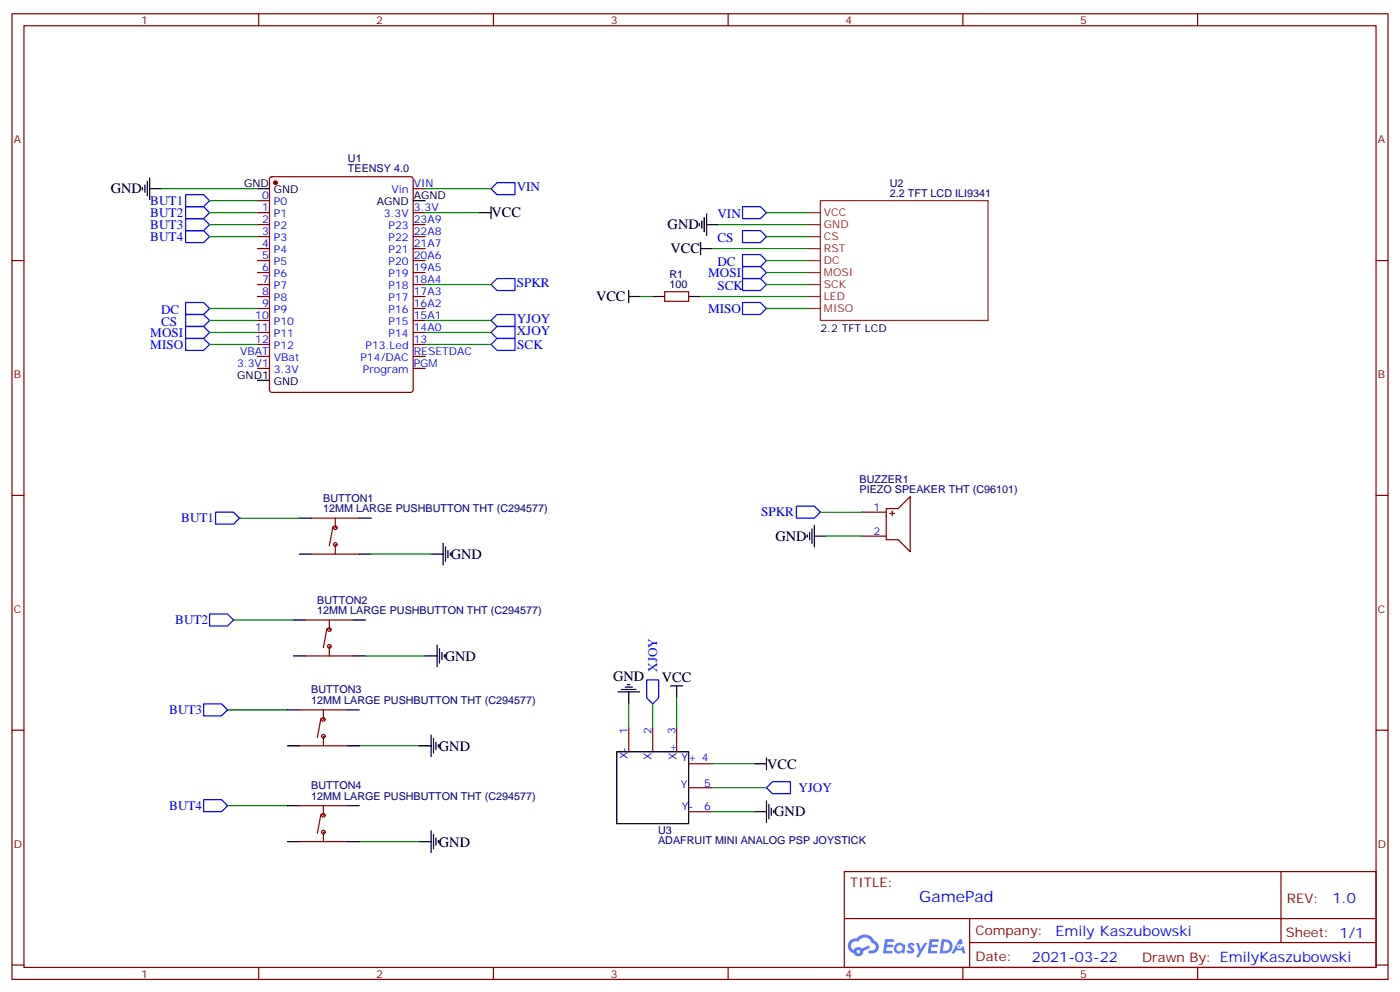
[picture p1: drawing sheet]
<svg xmlns="http://www.w3.org/2000/svg" width="412mm" height="292mm" viewBox="0 0 412 292" stroke-linecap="round" stroke-linejoin="round" font-family="sans-serif">
<g fill="none" stroke="#870000" stroke-width=".35">
<path d="M3.5 4.1h405.4v284.3h-405.4zM7.1 7.6h398.2v277.3h-398.2zM76.2 4.1v3.5M145.3 4.1v3.5M214.5 4.1v3.5M283.6 4.1v3.5M352.8 4.1v3.5M3.5 76.7h3.6M405.3 76.7h3.6M3.5 145.9h3.6M405.3 145.9h3.6M3.5 215h3.6"/>
<path d="M405.3 215h3.6M248.7 256.6h156.6v28.3h-156.6zM377.3 256.7v20.8M248.7 270.5h156.5M285.6 277.5h119.6M285.6 270.5v14.1M3.5 284.2h3.6M76.2 284.9v3.5M145.3 284.9v3.5M214.5 284.9v3.5M283.6 284.9v3.5M352.8 284.9v3.5"/>
<path d="M405.3 284.2h3.6"/>
</g>
<g fill="#5487ff">
<path d="M267.7 277.8a1.22 1.22 0 0 1 1.7 .3l-.4 .6a.47 .47 0 0 0-.3-.4 .47 .47 0 0 0-.5 .1l.1 .3a1.14 1.14 0 0 1 .8 1.7 1.14 1.14 0 0 1-1.9 0l-.2-.2 .5-.5 .7 .4a.29 .29 0 0 0 .3-.2 .29 .29 0 0 0-.2-.4 1.04 1.04 0 0 1-.6-1.7z"/>
<path d="M260.7 276.6h2.4l.3 .2-.2 .5h-1.8l-.1 .9h1.5l.3 .3-.3 .4h-1.6l-.2 1.1 1.7 .1 .2 .3-.2 .3h-2.6z"/>
<path d="M273.8 276.6h2.4l.3 .2-.1 .5h-1.8l-.2 .9h1.6l.3 .3-.4 .4h-1.6l-.1 1.1 1.7 .1 .2 .3-.2 .3h-2.6z"/>
<path d="M282.6 276.6h.7l.3 1.2-.6 .3a.69 .69 0 0 0-1 .3 .69 .69 0 0 0 .4 1 .69 .69 0 0 0 .9-.6l.5-.3 .6 2.2h-.8l-.2-.9h-1.8l-.5 .9h-.8z"/>
<path d="M269.8 277.7h.8l.6 1.8 1.1-1.8h.9l-2.6 4.1h-.8l.9-1.5z"/>
<path d="M277.4 276.6l-.6 4.1h1.3a2.11 2.11 0 0 0 2.5-2.1 2.11 2.11 0 0 0-2.5-2zM278.1 277.3a1.39 1.39 0 0 1 1.7 1.4 1.39 1.39 0 0 1-1.8 1.3h-.3z"/>
<path d="M263.7 278.2a1.54 1.54 0 0 0-.1 2.1 1.54 1.54 0 0 0 2.2 .2l.6 .2 .3-2.3-.2-.2-.4-.1a1.49 1.49 0 0 0-2.4 .1zM264 279.2a.94 .94 0 0 1 1.8 0 .94 .94 0 0 1-1.8 0z"/>
<path d="M250.4 276.9a2.18 2.18 0 0 0 1.1 3.8 1.44 1.44 0 0 0 1.6 .9 1.44 1.44 0 0 0 1.2-1.5l2-1-.5-.7-1.9 .9a1.47 1.47 0 0 0-2.4 .5 1.39 1.39 0 0 1-.7-2 1.39 1.39 0 0 1 2-.4 2.12 2.12 0 0 1 2.2-1.3 2.12 2.12 0 0 1 1.9 1.6 1.14 1.14 0 0 1 1.1 1.5 1.14 1.14 0 0 1-1.7 .7 .43 .43 0 0 0-.5 .3 .43 .43 0 0 0 .4 .5 1.98 1.98 0 0 0 2.5-1.2 1.98 1.98 0 0 0-1.2-2.5 3.1 3.1 0 0 0-5.3-.7l-.9 .1zM252.3 280.2a.55 .55 0 0 1 1.1 0 .55 .55 0 0 1-1.1 0z"/>
<circle cx="282.6" cy="278.7" r=".26"/>
</g>
<g fill="none" stroke="#870000" stroke-width=".35">
<path d="M75.8 59.1h3.6M79.6 52.2l.5-.2h40.9l.7 .5v62.3l-.5 .7h-41.1l-.7-.4v-62.4zM121.7 55.6h3.5M75.8 62.6h3.6M75.8 66.1h3.6M75.8 69.7h3.6M75.8 73.2h3.6M75.8 76.7h3.6M121.7 62.6h3.5M121.7 66.1h3.5M121.7 69.7h3.5M121.7 73.2h3.5"/>
<path d="M121.7 76.7h3.5M75.8 80.3h3.6M75.8 83.8h3.6M75.8 87.3h3.6M75.8 90.8h3.6M75.8 94.4h3.6M75.8 97.9h3.6M121.7 80.3h3.5M121.7 83.8h3.5M121.7 87.3h3.5M121.7 90.8h3.5M121.7 94.4h3.5"/>
<path d="M121.7 97.9h3.5M195.8 85.9h7v2.8h-7zM75.8 101.4h3.6M75.8 105h3.6M75.8 108.5h3.6M121.7 101.4h3.5M121.7 105h3.5M121.7 108.5h3.5M91.7 152.6h14.1M98.1 155l-1.1 5.7M98.8 152.6v2.8M254 150.8h7.1"/>
<path d="M254 157.9h7.1M261.1 149.8h3.5l3.5-3.6v16.3l-3.5-3.6h-3.5zM262.1 151.2h1.4M262.8 150.5v1.4M91.7 163.2h14.1M98.8 160.3v2.9M90 182.6h14.1M90 193.1h14.1M96.3 185l-1.1 5.7M97 182.6v2.8M97 190.3v2.8M88.2 209h14.1"/>
<path d="M88.2 219.6h14.1M94.5 211.5l-1 5.6M95.2 209v2.8M95.2 216.8v2.8M185.2 214.3v7.1M192.3 214.3v7.1M199.3 214.3v7.1M88.2 237.2h14.1M94.5 239.7l-1 5.7M95.2 237.2v2.9M202.8 224.9h7.1M202.8 232h7.1"/>
<path d="M202.8 239h7.1M88.2 247.8h14.1M95.2 245v2.8"/>
<circle cx="98.8" cy="155.4" r=".53"/>
<circle cx="98.8" cy="160.3" r=".53"/>
<circle cx="97" cy="185.4" r=".53"/>
<circle cx="97" cy="190.3" r=".53"/>
<circle cx="95.2" cy="216.8" r=".53"/>
<circle cx="95.2" cy="211.8" r=".53"/>
<circle cx="95.2" cy="240.1" r=".53"/>
<circle cx="95.2" cy="245" r=".53"/>
</g>
<circle cx="81.1" cy="53.8" r=".53" fill="#870000" stroke="#870000" stroke-width=".35"/>
<g fill="none" stroke="#000" stroke-width=".35">
<path d="M42 55.2v.7M42.7 54.5v2.1M43.4 53.4v4.3M44.1 55.6h3.5M44.1 52.4v6.3M75.8 55.6h3.6M121.7 59.1h3.5M141.1 62.6h3.5M144.6 60.9v3.5M206 65.8v.7M206.4 73.2h3.5M206.4 71.4v3.6"/>
<path d="M206.7 65.1v2.1M207.4 64v4.3M208.1 66.1h3.6M208.1 63v6.3M185.2 87.3h3.5M185.2 85.5v3.6M192.3 87.3h3.5M202.8 87.3h3.6M75.8 112h3.6M88.2 152.6h3.5M105.8 152.6h3.6M130.5 160v6.3"/>
<path d="M237.8 157.5v.7M238.5 156.8v2.1M239.2 155.8v4.2M239.9 157.9h3.5M239.9 154.7v6.3M88.2 163.2h3.5M105.8 163.2h3.6M127 163.2h3.5M131.2 161v4.3M131.9 162.1v2.1M132.6 162.8v.7M86.4 193.1h3.6"/>
<path d="M86.4 182.6h3.6M104.1 193.1h3.5M104.1 182.6h3.5M125.2 193.1h3.6M128.8 190v6.3M129.5 191v4.3M130.2 192.1v2.1M130.9 192.8v.7M84.7 219.6h3.5M84.7 209h3.5M102.3 219.6h3.5M102.3 209h3.5"/>
<path d="M123.5 219.6h3.5M127 216.4v6.4M127.7 217.5v4.2M128.4 218.5v2.2M129.1 219.3v.7M182 203.7h6.4M183.1 203h4.2M184.1 202.3h2.2M184.9 201.6h.7M185.2 203.7v3.6M197.6 202h3.5M199.3 202v3.5"/>
<path d="M84.7 237.2h3.5M102.3 237.2h3.5M181.7 221.4h21.1v21.1h-21.1zM222.2 224.9h3.6M222.2 239h3.6M225.8 223.1v3.6M225.8 235.8v6.4M226.5 236.9v4.2M227.2 237.9v2.2M227.9 238.7v.7M84.7 247.8h3.5M102.3 247.8h3.5"/>
<path d="M123.5 247.8h3.5M127 244.7v6.3M127.7 245.7v4.2M128.4 246.8v2.1M129.1 247.5v.7"/>
</g>
<path d="M241.7 59.1h49.3v35.3h-49.3zM238.1 76.7h3.6M238.1 73.2h3.6M238.1 69.7h3.6M238.1 66.1h3.6M238.1 62.6h3.6M238.1 90.8h3.6M238.1 87.3h3.6M238.1 83.8h3.6M238.1 80.3h3.6" fill="none" stroke="#8c2424" stroke-width=".35"/>
<g fill="none" stroke="#008700" stroke-width=".35">
<path d="M47.6 55.6h28.2M61.7 59.1h14.1M125.2 55.6h19.4M61.7 62.6h14.1M61.7 69.7h14.1M61.7 66.1h14.1M125.2 62.6h15.9M209.9 73.2h28.2M211.7 66.1h26.4M225.8 62.6h12.3M225.8 69.7h12.3M225.8 76.7h12.3"/>
<path d="M61.7 94.4h14.1M61.7 97.9h14.1M61.7 90.8h14.1M125.2 83.8h19.4M125.2 94.4h19.4M125.2 97.9h19.4M188.7 87.3h3.6M206.4 87.3h31.7M225.8 83.8h12.3M225.8 90.8h12.3M225.8 80.3h12.3M61.7 101.4h14.1"/>
<path d="M125.2 101.4h19.4M70.6 152.6h17.6M241.7 150.8h12.3M243.4 157.9h10.6M109.4 163.2h17.6M68.8 182.6h17.6M107.6 193.1h17.6M67 209h17.7M105.8 219.6h17.7M185.2 207.3v7M192.3 207.3v7M199.3 205.5v8.8"/>
<path d="M67 237.2h17.7M209.9 224.9h12.3M209.9 239h12.3M209.9 232h15.9M105.8 247.8h17.7"/>
</g>
<g fill="none" stroke="#00f" stroke-width=".35">
<path d="M54.7 57.3h5.3l1.7 1.8-1.7 1.8h-5.3zM146.4 53.8h5.3v3.5h-5.3l-1.8-1.7zM54.7 67.9h5.3l1.7 1.8-1.7 1.7h-5.3zM54.7 64.4h5.3l1.7 1.7-1.7 1.8h-5.3zM54.7 60.9h5.3l1.7 1.7-1.7 1.8h-5.3zM218.7 60.9h5.3l1.8 1.7-1.8 1.8h-5.3zM218.7 67.9h5.3l1.8 1.8-1.8 1.7h-5.3zM218.7 75h5.3l1.8 1.7-1.8 1.8h-5.3zM218.7 78.5h5.3l1.8 1.8-1.8 1.7h-5.3zM54.7 99.7h5.3l1.7 1.7-1.7 1.8h-5.3zM54.7 96.1h5.3l1.7 1.8-1.7 1.8h-5.3zM54.7 92.6h5.3l1.7 1.8-1.7 1.7h-5.3z"/>
<path d="M54.7 89.1h5.3l1.7 1.7-1.7 1.8h-5.3zM144.6 83.8l1.8-1.8h5.3v3.5h-5.3zM144.6 94.4l1.8-1.8h5.3v3.5h-5.3zM144.6 97.9l1.8-1.8h5.3v3.6h-5.3zM218.7 82h5.3l1.8 1.8-1.8 1.7h-5.3zM218.7 89.1h5.3l1.8 1.7-1.8 1.8h-5.3zM144.6 101.4l1.8-1.7h5.3v3.5h-5.3zM63.5 150.8h5.3l1.8 1.8-1.8 1.7h-5.3zM234.6 149h5.3l1.8 1.8-1.8 1.8h-5.3zM61.7 180.8h5.3l1.8 1.8-1.8 1.7h-5.3zM60 207.3h5.3l1.7 1.7-1.7 1.8h-5.3zM190.5 200.2h3.5v5.3l-1.7 1.8-1.8-1.8z"/>
<path d="M60 235.5h5.3l1.7 1.7-1.7 1.8h-5.3zM225.8 232l1.7-1.8h5.3v3.5h-5.3z"/>
</g>
<text font-size="4.6" fill="#00f" x="270.8" y="265.7">GamePad</text>
<g font-size="4.2">
<text x="32.6" y="57">GND</text>
<text x="144.8" y="64">VCC</text>
<text x="196.7" y="67.6">GND</text>
<text x="197.5" y="74.6">VCC</text>
<text x="175.6" y="88.7">VCC</text>
<text x="228.4" y="159.3">GND</text>
<text x="132.8" y="164.6">GND</text>
<text x="131.1" y="194.6">GND</text>
<text x="180.6" y="200.5">GND</text>
<text x="195" y="200.8">VCC</text>
<text x="129.3" y="221.1">GND</text>
<text x="226" y="226.3">VCC</text>
<text x="228.1" y="240.4">GND</text>
<text x="129.3" y="249.3">GND</text>
</g>
<g font-size="4.2" fill="#00f">
<text x="392.5" y="265.9">1.0</text>
<text x="310.9" y="275.5">Emily Kaszubowski</text>
<text x="304" y="283.3">2021-03-22</text>
</g>
<g font-size="3.9" fill="#00f">
<text x="152.2" y="56.3">VIN</text>
<text x="44.3" y="63.9">BUT2</text>
<text x="44.3" y="60.3">BUT1</text>
<text x="211.3" y="64.3">VIN</text>
<text x="44.3" y="70.9">BUT4</text>
<text x="44.3" y="67.4">BUT3</text>
<text x="211.3" y="71.3">CS</text>
<text x="208.6" y="81.5">MOSI</text>
<text x="211.3" y="78.4">DC</text>
<text x="152.2" y="84.5">SPKR</text>
<text x="211.3" y="85.4">SCK</text>
<text x="47.5" y="92.6">DC</text>
<text x="152.2" y="95.1">YJOY</text>
<text x="208.6" y="92.1">MISO</text>
<text x="44.3" y="99.1">MOSI</text>
<text x="47.5" y="96.1">CS</text>
<text x="152.2" y="98.6">XJOY</text>
<text x="44.3" y="102.7">MISO</text>
<text x="152.4" y="102.7">SCK</text>
<text x="53.4" y="153.8">BUT1</text>
<text x="224.2" y="152">SPKR</text>
<text x="51.6" y="183.8">BUT2</text>
<text x="193.6" y="197.9" transform="rotate(-90 193.6 197.9)">XJOY</text>
<text x="49.9" y="210.3">BUT3</text>
<text x="235.2" y="233.2">YJOY</text>
<text x="49.9" y="238.5">BUT4</text>
</g>
<g font-size="3.9" fill="#800">
<text x="250.5" y="261.2">TITLE:</text>
<text x="379.1" y="265.9">REV:</text>
<text x="287.4" y="275.4">Company:</text>
<text x="378.7" y="276">Sheet: 1/1</text>
<text x="287.4" y="283.1">Date:</text>
<text x="336.4" y="283.2">Drawn By: EmilyKaszubowski</text>
</g>
<g font-size="3.2" fill="#800">
<text x="41.6" y="7.1">1</text>
<text x="110.8" y="7.1">2</text>
<text x="179.9" y="7.1">3</text>
<text x="249.1" y="7.1">4</text>
<text x="318.2" y="7.1">5</text>
<text x="4.1" y="42.2">A</text>
<text x="405.9" y="42.2">A</text>
<text x="4.1" y="111.3">B</text>
<text x="405.9" y="111.3">B</text>
<text x="4.1" y="180.4">C</text>
<text x="405.9" y="180.4">C</text>
<text x="4.1" y="249.6">D</text>
<text x="405.9" y="249.6">D</text>
<text x="41.6" y="287.9">1</text>
<text x="110.8" y="287.9">2</text>
<text x="179.9" y="287.9">3</text>
<text x="249.1" y="287.9">4</text>
<text x="318.2" y="287.9">5</text>
</g>
<g font-size="3.2" fill="#000080">
<text x="102.5" y="47.6">U1</text>
<text x="102.5" y="50.6">TEENSY 4.0</text>
<text x="262.1" y="58">2.2 TFT LCD ILI9341</text>
<text x="262.1" y="55">U2</text>
<text x="197.2" y="81.8">R1</text>
<text x="197.2" y="84.8">100</text>
<text x="253.2" y="142.1">BUZZER1</text>
<text x="95.2" y="147.8">BUTTON1</text>
<text x="253.2" y="145.2">PIEZO SPEAKER THT (C96101)</text>
<text x="95.2" y="150.8">12MM LARGE PUSHBUTTON THT (C294577)</text>
<text x="93.4" y="177.7">BUTTON2</text>
<text x="93.4" y="180.8">12MM LARGE PUSHBUTTON THT (C294577)</text>
<text x="91.7" y="207.3">12MM LARGE PUSHBUTTON THT (C294577)</text>
<text x="91.7" y="204.2">BUTTON3</text>
<text x="91.7" y="232.4">BUTTON4</text>
<text x="91.7" y="235.5">12MM LARGE PUSHBUTTON THT (C294577)</text>
<text x="193.9" y="245.5">U3</text>
<text x="193.9" y="248.5">ADAFRUIT MINI ANALOG PSP JOYSTICK</text>
</g>
<g font-size="3.2">
<text x="71.9" y="55.2">GND</text>
<text x="80.7" y="57">GND</text>
<text x="121.9" y="58.7">AGND</text>
<text x="111" y="60.5">AGND</text>
<text x="241.7" y="97.9">2.2 TFT LCD</text>
<text x="69.9" y="111.7">GND1</text>
<text x="80.7" y="113.4">GND</text>
</g>
<g font-size="3.2" fill="#00f">
<text x="77.2" y="58.7">0</text>
<text x="115.4" y="57">Vin</text>
<text x="121.9" y="55.2">VIN</text>
<text x="77.2" y="62.3">1</text>
<text x="77.2" y="65.8">2</text>
<text x="80.7" y="60.5">P0</text>
<text x="80.7" y="64">P1</text>
<text x="113.1" y="64">3.3V</text>
<text x="121.9" y="65.8">23A9</text>
<text x="121.9" y="62.3">3.3V</text>
<text x="77.2" y="69.3">3</text>
<text x="80.7" y="67.6">P2</text>
<text x="80.7" y="71.1">P3</text>
<text x="114.5" y="71.1">P22</text>
<text x="114.5" y="67.6">P23</text>
<text x="121.9" y="69.3">22A8</text>
<text x="77.2" y="72.8">4</text>
<text x="77.2" y="76.4">5</text>
<text x="80.7" y="74.6">P4</text>
<text x="114.5" y="74.6">P21</text>
<text x="121.9" y="76.4">20A6</text>
<text x="121.9" y="72.8">21A7</text>
<text x="77.2" y="79.9">6</text>
<text x="77.2" y="83.4">7</text>
<text x="80.7" y="78.1">P5</text>
<text x="80.7" y="81.7">P6</text>
<text x="114.5" y="81.7">P19</text>
<text x="114.5" y="78.1">P20</text>
<text x="121.9" y="83.4">18A4</text>
<text x="121.9" y="79.9">19A5</text>
<text x="77.2" y="87">8</text>
<text x="80.7" y="85.2">P7</text>
<text x="80.7" y="88.7">P8</text>
<text x="114.5" y="88.7">P17</text>
<text x="114.5" y="85.2">P18</text>
<text x="121.9" y="87">17A3</text>
<text x="75.2" y="94">10</text>
<text x="77.2" y="90.5">9</text>
<text x="80.7" y="92.3">P9</text>
<text x="80.7" y="95.8">P10</text>
<text x="114.5" y="95.8">P15</text>
<text x="114.5" y="92.3">P16</text>
<text x="121.9" y="94">15A1</text>
<text x="121.9" y="90.5">16A2</text>
<text x="75.2" y="97.5">11</text>
<text x="75.2" y="101.1">12</text>
<text x="80.7" y="99.3">P11</text>
<text x="114.5" y="99.3">P14</text>
<text x="121.9" y="101.1">13</text>
<text x="121.9" y="97.5">14A0</text>
<text x="70.7" y="104.6">VBAT</text>
<text x="80.7" y="102.8">P12</text>
<text x="80.7" y="106.4">VBat</text>
<text x="106.2" y="106.4">P14/DAC</text>
<text x="107.7" y="102.8">P13.Led</text>
<text x="121.9" y="104.6">RESETDAC</text>
<text x="69.8" y="108.1">3.3V1</text>
<text x="80.7" y="109.9">3.3V</text>
<text x="106.9" y="109.9">Program</text>
<text x="121.9" y="108.1">PGM</text>
<text x="257.3" y="150.5">1</text>
<text x="257.3" y="157.5">2</text>
<text x="184.9" y="216.1" transform="rotate(-90 184.9 216.1)">1</text>
<text x="191.9" y="216.1" transform="rotate(-90 191.9 216.1)">2</text>
<text x="199" y="216.1" transform="rotate(-90 199 216.1)">3</text>
<text x="184.9" y="223.6" transform="rotate(-90 184.9 223.6)">X-</text>
<text x="191.9" y="223.9" transform="rotate(-90 191.9 223.9)">X</text>
<text x="199.3" y="223.7" transform="rotate(-90 199.3 223.7)">X+</text>
<text x="200.8" y="224.2">Y+ 4</text>
<text x="200.5" y="232">Y</text>
<text x="207.4" y="231.6">5</text>
<text x="200.9" y="238.7">Y-</text>
<text x="207.4" y="238.7">6</text>
</g>
<g font-size="3.2" fill="#8d2323">
<text x="242.7" y="63.7">VCC</text>
<text x="242.7" y="70.7">CS</text>
<text x="242.7" y="67.2">GND</text>
<text x="242.7" y="77.8">DC</text>
<text x="242.7" y="74.3">RST</text>
<text x="242.7" y="81.3">MOSI</text>
<text x="242.7" y="88.4">LED</text>
<text x="242.7" y="84.8">SCK</text>
<text x="242.7" y="91.9">MISO</text>
</g>
</svg>
